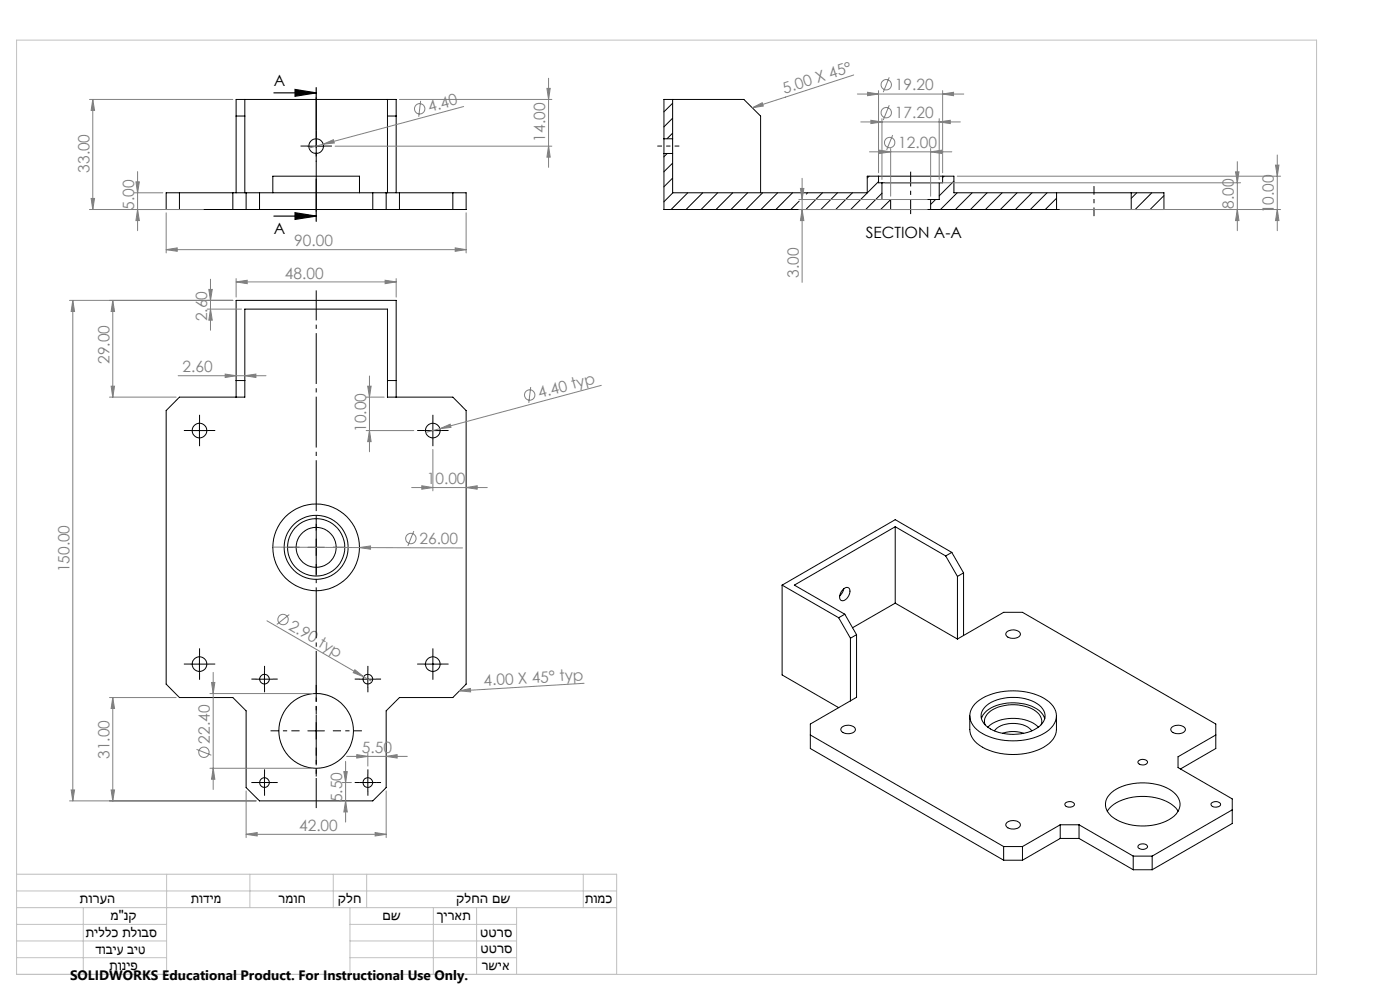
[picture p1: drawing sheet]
<svg xmlns="http://www.w3.org/2000/svg" width="420mm" height="297mm" viewBox="0 0 420 297" stroke-linecap="round" stroke-linejoin="round" font-family="sans-serif">
<g fill="none" stroke="#000" stroke-width=".3">
<path d="M70.8 34.8h2.6M73.4 29.8v28M116.2 34.8h2.7M116.2 29.8v28M201.8 30.9l-2.6 2.6M201.8 35.4l-2.6 2.6M201.8 39.9l-1.7 1.7M201.8 29.8v11.8M49.8 57.8h90v5h-90zM53.8 57.8v5M69.9 57.8v5M70.8 57.8v-28h48.1v28"/>
<path d="M73.8 57.8v5M77.9 57.8v5M81.8 57.8v-5h26v5M92.4 43.8h4.9M94.9 41.3v5M111.8 57.8v5M115.9 57.8v5M119.8 57.8v5M135.9 57.8v5M199.2 41.6v4.4M199.2 46v16.8h68M199.2 41.6v-11.8h24l5 5v23"/>
<path d="M199.2 46h2.6M199.2 41.6h2.6M200.2 46l-1 1M201.8 48.9l-2.6 2.6M201.8 53.4l-2.6 2.6M201.8 41.6v4.4M201.8 46v11.8M201.9 57.8l-2.7 2.7M206.3 57.8l-5 5M210.8 57.8l-5 5M215.3 57.8l-5 5M219.8 57.8l-5 5"/>
<path d="M224.3 57.8l-5 5M228.8 57.8l-5 5M233.3 57.8l-5 5M237.8 57.8l-5 5M242.3 57.8l-.4 .4M246.7 57.8l-4.8 4.8M251.2 57.8l-5 5M255.7 57.8l-5 5M260.7 52.8l-.5 .5M263.6 54.4l-8.4 8.4M263.6 52.8h19.2M263.6 52.8h-3.4v5h-58.4"/>
<path d="M263.6 52.8v2h1M264.6 57.9l-4.9 4.9M264.6 54.8h17.2M264.6 54.8v5h2.6M267.2 59.8l-3 3M267.2 59.8h12M267.2 59.8v3M279.2 59.8v3M280.7 59.8l-1.5 1.5M281.8 54.8v5h-2.6M282.8 52.8h3.4v5h30.8M282.8 52.8v2h-1"/>
<path d="M283.2 52.8l-.4 .4M286.2 54.3l-4.4 4.4M287.2 57.8l-5 5M291.6 57.8l-5 5M296.1 57.8l-5 5M300.6 57.8l-5 5M305.1 57.8l-5 5M309.6 57.8l-5 5M314.1 57.8l-5 5M317 59.4l-3.4 3.4M317 57.8h22.4M317 57.8v5"/>
<path d="M339.4 57.8h9.8v5h-9.8M339.4 57.8v5M341 57.8l-1.6 1.6M345.5 57.8l-5 5M349.2 58.6l-4.2 4.2M239.7 60.3l-2.5 2.5M267.2 62.8h12M279.2 62.8h37.8M317 62.8h22.4M73.4 92.6h42.8v26.4h19.7l3.9 4v82l-3.9 4.1h-16.1l-3.9 3.9v23l-4.1 4h-33.9l-4.1-4v-23l-4-3.9h-16l-4-4.1v-82l4-4h19.6zM70.8 119v-29h48.1v29M70.8 114h2.6"/>
<path d="M116.2 114h2.7M57.4 129h4.9M59.8 126.5v5M127.4 129h5M129.9 126.5v5M268.6 157.9l-30.3 17.5 15.1 8.7M268.6 157.9l15.1 8.7M268.6 157.9v22.9M92.4 164h4.9M94.9 161.5v5M234.6 175.4v26.9l17 9.8M234.6 175.4l17 9.7"/>
<path d="M252.9 176.7l.4-.3a1.05 1.05 0 0 1 1.4-.2 1.05 1.05 0 0 1 .3 1.4 2.66 2.66 0 0 1-2.4 2.4 1.86 1.86 0 0 1 0-2.9zM253.1 176.5l-.3 1-.9 1.1M283.7 166.6l3.5 6.2M285.5 165.6l-16.9-9.9-34 19.7M285.5 165.6l-1.8 1M285.5 165.6l3.6 6.1M287.2 172.8v18.7M289.1 171.7l-1.9 1.1M289.1 171.7v18.8M57.4 199h4.9M59.8 196.5v5M127.4 199h5"/>
<path d="M129.9 196.5v5M251.6 185.1l3.5 6.2M253.4 184.1l-1.8 1M253.4 184.1l3.6 6.1M255.1 191.3v18.7M257 190.2v18.8l-1.9 1M257 190.2l-1.9 1.1M268.6 180.8l-12.8 7.3M268.6 180.8l18.6 10.7M289.1 190.5l-1.9 1M289.1 190.5l12-7h5.6l58 33.5v7.3l-10.6 6.2M301.9 189.5a2.93 2.93 0 0 1 4.1 .2 1.39 1.39 0 0 1-1.7 1.6 1.87 1.87 0 0 1-2.5-1.5z"/>
<path d="M76.8 203.5h5M79.3 201v5.1M92.4 219h4.9M94.9 216.5v5M107.8 203.5h5.1M110.3 201v5.1M252.7 217.8a2.74 2.74 0 0 1 3.9 .7 2.11 2.11 0 0 1-2.8 1.3l-1.2-.5a.87 .87 0 0 1 .1-1.5zM255.1 210l-12 7v7.3l58 33.5M290.9 214.6v4a6.9 6.9 0 0 0 4.8 5.8 20.2 20.2 0 0 0 18.3-1l1.4-1.2a5.4 5.4 0 0 0 1.5-3.6v-4M292.5 211a18.1 18.1 0 0 1 16.4-3.4 10.5 10.5 0 0 1 7.8 5.5 5.8 5.8 0 0 1-3.6 6.7 20.2 20.2 0 0 1-19.2-.5 5.2 5.2 0 0 1-1.4-8.3zM294.4 215.4a7.8 7.8 0 0 1 6.7-4.5 13 13 0 0 1 11.2 2.6l1.1 1.9M295.4 212a13.3 13.3 0 0 1 12.2-2.6 7.7 7.7 0 0 1 5.8 4.3 4.6 4.6 0 0 1-3.3 5.1 14.5 14.5 0 0 1-14.3-1.3 3.6 3.6 0 0 1-.4-5.5z"/>
<path d="M295.5 217.2a4.1 4.1 0 0 1 3.1-4.9 12.7 12.7 0 0 1 12.7 1.3l.8 1.1a2.87 2.87 0 0 1 .2 2.5M296.3 217.9a12.2 12.2 0 0 1 15.2 0M298.3 219a8.3 8.3 0 0 1 9.2-1.5l1.2 .7 .8 .8M300.7 219.8a9.6 9.6 0 0 1 6.4 0M351.4 218.1a2.79 2.79 0 0 1 4.2 .4 2.59 2.59 0 0 1-4.1 .8 .83 .83 0 0 1-.1-1.2zM76.8 234.5h5M79.3 232.1v4.9M107.8 234.5h5.1M110.3 232.1v4.9M243.1 220.3l58 33.4M333.4 237.6a16.5 16.5 0 0 1 18.8 0 4.4 4.4 0 0 1-.7 7.5 16.7 16.7 0 0 1-18.1-.5 4.4 4.4 0 0 1 0-7zM341.5 228.1a1.8 1.8 0 0 1 2.8 .3 1.6 1.6 0 0 1-1.5 .9 1.6 1.6 0 0 1-1.4-1z"/>
<path d="M364.7 220.3l-11.3 6.5v3.2l16.3 9.4v7.4l-24 13.9M301.1 253.7h5.6M301.1 253.7v4.1M301.1 257.8h5.6M301.9 246.7a2.93 2.93 0 0 1 4.1 .1 1.39 1.39 0 0 1-1.7 1.7 1.87 1.87 0 0 1-2.5-1.5zM306.7 253.7v4.1M318.1 247.2h5.6M318.1 247.2l-11.4 6.5M318.1 247.2v4.1M318.1 251.3l-11.4 6.5M318.1 251.3h5.6M319.8 240.5a1.75 1.75 0 0 1 2.5 .5 1.62 1.62 0 0 1-1.4 .9 1.62 1.62 0 0 1-1.5-.9z"/>
<path d="M323.7 247.2l16.3 9.4M323.7 247.2v4.1M323.7 251.3l16.3 9.4M332.2 243.1a12 12 0 0 1 10-4.4 13.2 13.2 0 0 1 11.1 4.1l.1 .3M340 256.6h5.7M340 256.6v4.1M341.5 253.4a1.84 1.84 0 0 1 2.8 .3 1.75 1.75 0 0 1-2.9 .2zM345.7 256.6v4.1M363.4 240.7a1.84 1.84 0 0 1 2.8 .3 1.62 1.62 0 0 1-1.5 .9 1.62 1.62 0 0 1-1.4-.9zM369.7 242.7l-24 13.9M340 260.7h5.7"/>
<circle cx="94.8" cy="43.8" r="2.21"/>
<circle cx="59.8" cy="129" r="2.2"/>
<circle cx="129.8" cy="129" r="2.2"/>
<circle cx="94.8" cy="164" r="6"/>
<circle cx="94.8" cy="164" r="13"/>
<circle cx="94.8" cy="164" r="9.6"/>
<circle cx="94.9" cy="164" r="8.6"/>
<circle cx="59.8" cy="199" r="2.2"/>
<circle cx="129.8" cy="199" r="2.2"/>
<circle cx="79.3" cy="203.5" r="1.45"/>
<circle cx="94.8" cy="219" r="11.2"/>
<circle cx="110.3" cy="203.5" r="1.44"/>
<circle cx="79.3" cy="234.5" r="1.45"/>
<circle cx="110.3" cy="234.5" r="1.44"/>
</g>
<g fill="none" stroke="#808080" stroke-width=".3">
<path d="M26.8 29.8h43M27.8 29.8v33M27.8 29.8l.6 3.3h-1.1zM119.8 29.8h45.8M126.2 30.2l-.6 4.8M139.1 31.9l-42.1 11.3M164.1 26.5h1l-.5 3.3zM164.6 23.5v26.7M225.7 32.3l3-1.5 .3 1zM256.1 22.5l-30.4 9.8M257.2 28.2h31.9M258.2 36.5h29.9"/>
<path d="M260.3 27.7l3.3 .5-3.3 .5zM261.3 36.1l3.3 .4-3.3 .5zM263.6 27.2v24.6M264.6 35.6v18.2M266.8 31.5l-1.8 4.5M266.8 23.2l-1.8 4.4M281.8 36.5l3.3-.4v.9zM281.8 35.6v18.2M282.8 28.2l3.3-.5v1zM282.8 27.2v24.6M27.3 59.5h1.1l-.6 3.3zM40.3 57.8h8.6"/>
<path d="M40.8 54.5h1l-.5 3.3zM41.3 51.4v17.7M97 43.2l3-1.3 .3 1zM97 43.2l-4.3 1.2M100.5 43.8h65.1M164.6 43.8l.5 3.3h-1zM239.6 59.8h38.6M240.1 56.5h1.1l-.6 3.3zM240.6 53.4v31.2M260.8 45.5h24.7M263.9 45l3.3 .5-3.3 .5zM265.6 54.8h106.6"/>
<path d="M267.2 44.5v14.3M267.8 40.5l-1.8 4.4M279.2 45.5l3.3-.5v1zM279.2 44.5v14.3M287.2 52.8h97M370.7 51.5h1l-.5 3.3zM371.2 48.4v20.7M382.7 49.5h1l-.5 3.3zM383.2 46.5v22.6M26.8 62.8h34.2M41.3 62.8l.5 3.3h-1zM49.8 74.8l3.4-.5v1z"/>
<path d="M49.8 63.8v12M49.8 74.8h90M136.6 74.3l3.2 .5-3.2 .5zM139.8 63.8v12M239.6 62.8h38.6M240.6 62.8l.6 3.3h-1.1zM318 62.8h66.2M371.2 62.8l.5 3.3h-1zM383.2 62.8l.5 3.3h-1zM20.8 90h49.1M21.8 90v150M21.8 90l.6 3.3h-1.1z"/>
<path d="M33.8 90l.6 3.3h-1.1zM33.8 90v29M62.2 92.6h10.3M62.7 86.7h1l-.6 3.3zM63.1 92.6l.6 3.4h-1zM63.1 83.7v15.3M70.8 84.5l3.4-.5v1zM70.8 83.5v5.5M70.8 84.5h48.1M115.5 84l3.4 .5-3.4 .5zM118.9 83.5v5.5M32.8 119h20"/>
<path d="M33.3 115.7h1.1l-.6 3.3zM53.4 112.6h26.4M67.6 112.1l3.2 .5-3.2 .5zM73.4 112.6l3.4-.5v1zM109.9 119h5.4M110.3 115.7h1l-.5 3.3zM110.8 112.7v22.7M159.2 116l-.6 4.8M180.4 115.5l-48.4 13M109.9 129h14.2M110.8 129l.5 3.4h-1zM129.9 134.7v12.4"/>
<path d="M132 128.5l3-1.4 .3 1zM132 128.5l-4.3 1.1M123.5 146.1h22.7M124.1 159.2l-1.8 4.4M126.5 145.6l3.4 .5-3.4 .5zM139.8 146.1l3.4-.5v1zM81.8 164l56.9 .2M107.8 164.1l3.4-.5v1zM80.1 186.1l29 16.7M86.8 184.2l-3.8 2.9M32.8 209.1h20M33.8 209.1l.6 3.2h-1.1z"/>
<path d="M33.8 209.1v30.9M63 207.9h30.8M63.5 204.5h1l-.5 3.4zM64 201.5v35.1M106.5 200.7l2.6 2.1-3.1-1.2zM109.1 202.8l2.5 1.5M137.8 207l3.3-.7 .1 1.1zM175.2 204.8l-37.4 2.2M21.3 236.7h1.1l-.6 3.3zM33.3 236.7h1.1l-.6 3.3zM58.9 224.6l4.5 1.7M63 230.3h30.8"/>
<path d="M64 230.3l.5 3.2h-1zM73.8 237v14M102.7 234.5h2.7M103.2 231.2h1l-.5 3.3zM103.7 228.2v18.2M104 226.7h18.2M107 226.2l3.3 .5-3.3 .5zM110.3 225.7v3.9M115.9 226.7l3.2-.5v1zM115.9 237v14M20.8 240h56M73.8 250l3.4-.5v1z"/>
<path d="M73.8 250h42.1M103.7 240l.5 3.3h-1zM112.5 249.5l3.4 .5-3.4 .5z"/>
<circle cx="125.9" cy="32.6" r="1.56"/>
<circle cx="265.9" cy="33.8" r="1.56"/>
<circle cx="265.9" cy="25.4" r="1.55"/>
<circle cx="266.9" cy="42.7" r="1.56"/>
<circle cx="158.9" cy="118.4" r="1.55"/>
<circle cx="123.3" cy="161.4" r="1.55"/>
<circle cx="84.9" cy="185.7" r="1.56"/>
<circle cx="61.2" cy="225.5" r="1.56"/>
</g>
<path d="M82.2 27.8h12.7M88.5 26.8l6.4 1-6.4 1.1zM94.9 26.2v12.7M94.9 53.6v12.8M82.2 64.8h12.7M88.5 63.7l6.4 1.1-6.4 1z" fill="none" stroke="#000" stroke-width=".35"/>
<path d="M94.9 27.8v37" fill="none" stroke="#000" stroke-width=".3" stroke-dasharray="15.2 1.3 1.3 1.3" stroke-dashoffset="-1.4" stroke-linecap="butt"/>
<g fill="none" stroke="#000" stroke-width=".3" stroke-dasharray="15.2 1.3 1.3 1.3" stroke-linecap="butt">
<path d="M92.4 43.8h-2.2M94.9 41.3v-2.2M94.9 46.3v2.2M97.4 43.8h2.2M57.4 129h-2.2M59.9 126.5v-2.2M59.9 131.5v2.2M62.4 129h2.2M127.4 129h-2.2M129.9 126.5v-2.2M129.9 131.5v2.2M132.4 129h2.2"/>
<path d="M94.9 159v-3.5M89.9 164h-3.5M94.9 169v3.5M99.9 164h3.5M57.4 199h-2.2M59.9 196.5v-2.2M62.4 199h2.2M127.4 199h-2.2M129.9 196.5v-2.2M132.4 199h2.2M59.9 201.5v2.2M76.9 203.5h-1.5"/>
<path d="M79.4 201v-1.4M79.4 206v1.5M81.9 203.5h1.4M107.9 203.5h-1.5M110.4 201v-1.4M110.4 206v1.5M112.9 203.5h1.4M129.9 201.5v2.2M76.9 234.5h-1.5M79.4 232v-1.4M79.4 237v1.5M81.9 234.5h1.4"/>
<path d="M107.9 234.5h-1.5M110.4 232v-1.4M110.4 237v1.5M112.9 234.5h1.4"/>
</g>
<path d="M94.9 87v155.2" fill="none" stroke="#000" stroke-width=".3" stroke-dasharray="15.2 1.3 1.3 1.3" stroke-dashoffset="6.2" stroke-linecap="butt"/>
<path d="M89.9 219h-8.7M94.9 214v-8.7M99.9 219h8.7M94.9 224v8.7" fill="none" stroke="#000" stroke-width=".3" stroke-dasharray="15.2 1.3 1.3 1.3" stroke-dashoffset="12.8" stroke-linecap="butt"/>
<path d="M197.2 43.8h6.6" fill="none" stroke="#000" stroke-width=".3" stroke-dasharray="15.2 1.3 1.3 1.3" stroke-dashoffset="13.8" stroke-linecap="butt"/>
<path d="M273.2 51.4v12.8" fill="none" stroke="#000" stroke-width=".3" stroke-dasharray="15.2 1.3 1.3 1.3" stroke-dashoffset="10.8" stroke-linecap="butt"/>
<path d="M328.2 55.8v9" fill="none" stroke="#000" stroke-width=".3" stroke-dasharray="15.2 1.3 1.3 1.3" stroke-dashoffset="12.6" stroke-linecap="butt"/>
<g fill="none" stroke="#c0c0c0" stroke-width=".3">
<path d="M5 12h390v280h-390zM5 262h180v30M5 277h45M5 272h180M5 267h180M25 272v20M50 262v30M75 262v10M100 262v10M105 277h50M105 272v20M110 262v10"/>
<path d="M130 272v20M143 272v20M155 272v20M175 262v10M5 282h45M5 287h45M105 282h50M105 287h50"/>
</g>
<path d="M88.5 26.8l6.4 1-6.4 1.1zM88.5 63.7l6.4 1.1-6.4 1z" fill="#000"/>
<g fill="#808080">
<path d="M106.5 200.7l2.6 2.1-3.1-1.2z"/>
<path d="M137.8 207l3.3-.7 .1 1.1z"/>
<path d="M132 128.5l3-1.4 .3 1z"/>
<path d="M97 43.2l3-1.3 .3 1z"/>
<path d="M225.7 32.3l3-1.5 .3 1z"/>
<path d="M107.8 164.1l3.4-.5v1z"/>
<path d="M115.5 84l3.4 .5-3.4 .5zM70.8 84.5l3.4-.5v1z"/>
<path d="M49.8 74.8l3.4-.5v1zM136.6 74.3l3.2 .5-3.2 .5zM126.5 145.6l3.4 .5-3.4 .5zM139.8 146.1l3.4-.5v1zM107 226.2l3.3 .5-3.3 .5zM115.9 226.7l3.2-.5v1zM73.8 250l3.4-.5v1zM112.5 249.5l3.4 .5-3.4 .5zM263.9 45l3.3 .5-3.3 .5zM279.2 45.5l3.3-.5v1zM261.3 36.1l3.3 .4-3.3 .5zM281.8 36.5l3.3-.4v.9zM260.3 27.7l3.3 .5-3.3 .5zM282.8 28.2l3.3-.5v1z"/>
<path d="M67.6 112.1l3.2 .5-3.2 .5zM73.4 112.6l3.4-.5v1z"/>
<path d="M41.3 62.8l.5 3.3h-1zM40.8 54.5h1l-.5 3.3zM164.6 43.8l.5 3.3h-1zM164.1 26.5h1l-.5 3.3z"/>
<path d="M33.3 115.7h1.1l-.6 3.3zM33.8 90l.6 3.3h-1.1z"/>
<path d="M110.8 129l.5 3.4h-1zM110.3 115.7h1l-.5 3.3z"/>
<path d="M27.8 29.8l.6 3.3h-1.1zM27.3 59.5h1.1l-.6 3.3zM62.7 86.7h1l-.6 3.3zM63.1 92.6l.6 3.4h-1zM21.8 90l.6 3.3h-1.1zM21.3 236.7h1.1l-.6 3.3zM33.8 209.1l.6 3.2h-1.1zM33.3 236.7h1.1l-.6 3.3zM103.2 231.2h1l-.5 3.3zM103.7 240l.5 3.3h-1zM63.5 204.5h1l-.5 3.4zM64 230.3l.5 3.2h-1zM240.1 56.5h1.1l-.6 3.3zM240.6 62.8l.6 3.3h-1.1zM370.7 51.5h1l-.5 3.3zM371.2 62.8l.5 3.3h-1zM382.7 49.5h1l-.5 3.3zM383.2 62.8l.5 3.3h-1z"/>
</g>
<g font-size="4.7">
<text x="82.2" y="25.7">A</text>
<text x="82.2" y="70.1">A</text>
<text x="259.7" y="71.3">SECTION A-A</text>
</g>
<g font-size="4.7" fill="#808080">
<text x="235.4" y="28.1" transform="rotate(-18 235.4 28.1)">5.00 X 45°</text>
<text x="268.5" y="27.1">19.20</text>
<text x="128.8" y="33.6" transform="rotate(-15 128.8 33.6)">4.40</text>
<text x="268.5" y="35.5">17.20</text>
<text x="163.6" y="42.4" transform="rotate(-90 163.6 42.4)">14.00</text>
<text x="269.5" y="44.4">12.00</text>
<text x="26.9" y="51.8" transform="rotate(-90 26.9 51.8)">33.00</text>
<text x="40.3" y="62.9" transform="rotate(-90 40.3 62.9)">5.00</text>
<text x="370.2" y="62.6" transform="rotate(-90 370.2 62.6)">8.00</text>
<text x="382.2" y="63.9" transform="rotate(-90 382.2 63.9)">10.00</text>
<text x="88.3" y="73.8">90.00</text>
<text x="85.5" y="83.5">48.00</text>
<text x="239.6" y="83.3" transform="rotate(-90 239.6 83.3)">3.00</text>
<text x="62.2" y="96.3" transform="rotate(-90 62.2 96.3)">2.60</text>
<text x="32.8" y="109.1" transform="rotate(-90 32.8 109.1)">29.00</text>
<text x="54.8" y="111.6">2.60</text>
<text x="161.9" y="119.4" transform="rotate(-15 161.9 119.4)">4.40 typ</text>
<text x="109.8" y="129.4" transform="rotate(-90 109.8 129.4)">10.00</text>
<text x="128" y="145.1">10.00</text>
<text x="125.8" y="163.1">26.00</text>
<text x="20.9" y="171.5" transform="rotate(-90 20.9 171.5)">150.00</text>
<text x="86.3" y="188.4" transform="rotate(30 86.3 188.4)">2.90 typ</text>
<text x="145.2" y="205.6" transform="rotate(-3 145.2 205.6)">4.00 X 45° typ</text>
<text x="32.8" y="227.4" transform="rotate(-90 32.8 227.4)">31.00</text>
<text x="62.9" y="222.9" transform="rotate(-90 62.9 222.9)">22.40</text>
<text x="108.5" y="225.7">5.50</text>
<text x="102.7" y="240.4" transform="rotate(-90 102.7 240.4)">5.50</text>
<text x="89.7" y="249">42.00</text>
</g>
<g font-size="4.2">
<text x="24" y="270.7">תורעה</text>
<text x="33.1" y="275.7">מ&quot;נק</text>
<text x="57.3" y="270.7">תודימ</text>
<text x="83.6" y="270.6">רמוח</text>
<text x="101.4" y="270.7">קלח</text>
<text x="114.7" y="275.8">םש</text>
<text x="131" y="275.8">ךיראת</text>
<text x="136.9" y="270.7">קלחה םש</text>
<text x="175.5" y="270.6">תומכ</text>
<text x="25.7" y="280.9">תיללכ תלובס</text>
<text x="144.1" y="280.7">טטרס</text>
<text x="28.7" y="285.8">דוביע ביט</text>
<text x="144.1" y="285.5">טטרס</text>
<text x="32.8" y="290.6">תוניפ</text>
<text x="144.6" y="290.7">רשיא</text>
</g>
<text font-size="4.1" x="21" y="293.7">SOLIDWORKS Educational Product. For Instructional Use Only.</text>
</svg>
